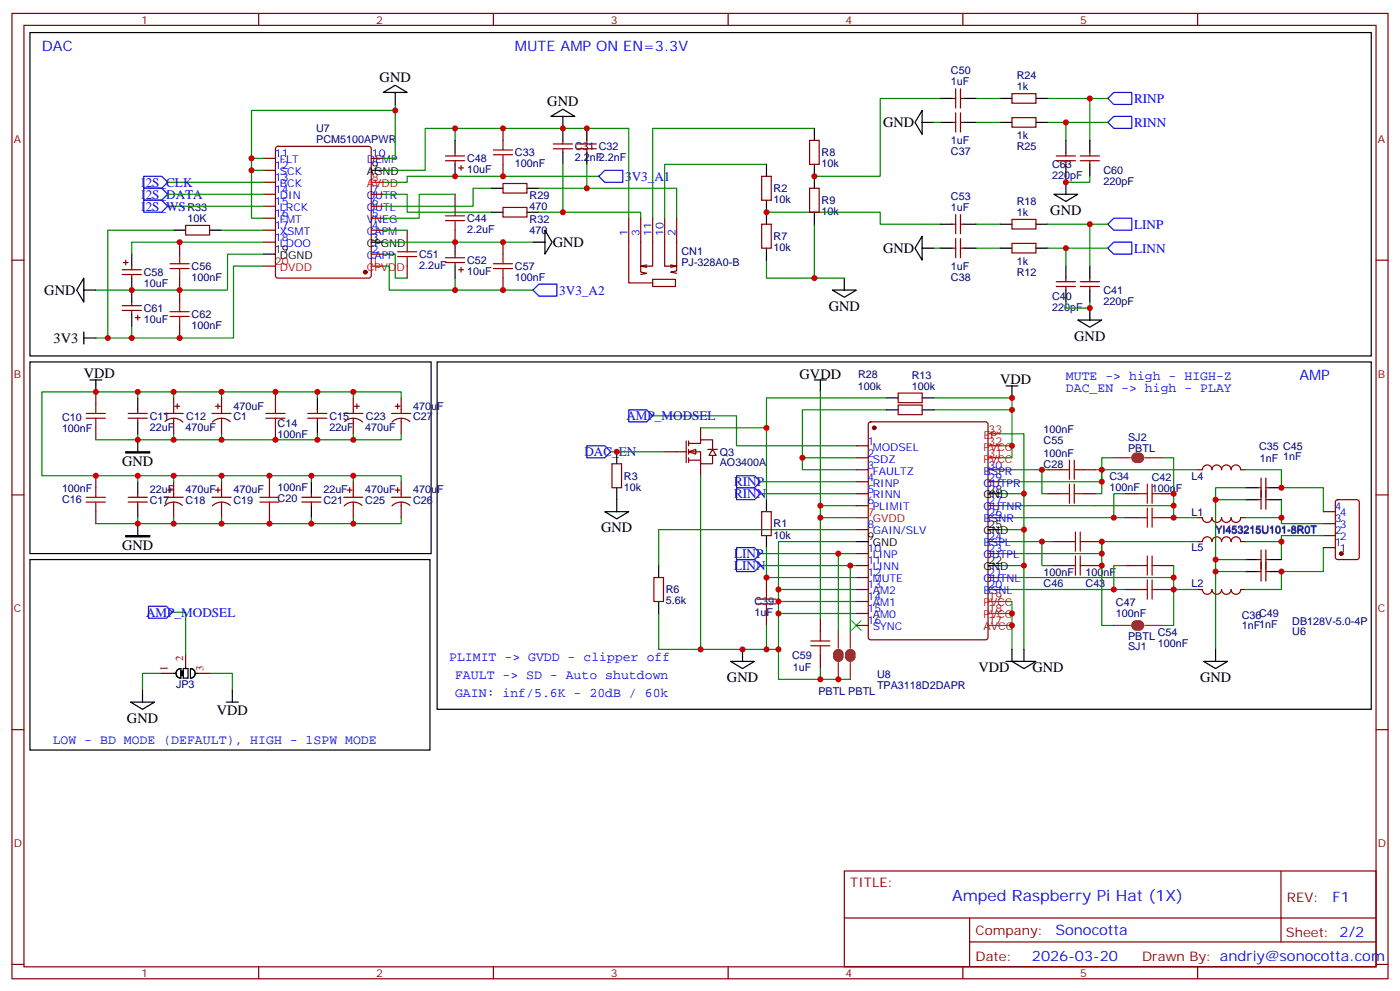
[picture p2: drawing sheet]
<svg xmlns="http://www.w3.org/2000/svg" width="412mm" height="292mm" viewBox="0 0 412 292" stroke-linecap="round" stroke-linejoin="round" font-family="sans-serif">
<g fill="none" stroke="#870000" stroke-width=".35">
<path d="M3.5 4h405.4v284.3h-405.4zM7.1 7.5h398.2v277.3h-398.2zM76.2 4v3.5M145.3 4v3.5M214.5 4v3.5M283.6 4v3.5M352.8 4v3.5M148.2 37.8v3.5M77.6 57.2h3.5M77.6 46.6h3.5M77.6 50.2h3.5M77.6 53.7h3.5"/>
<path d="M81.4 43.3l.4-.2h26.9l.5 .2 .2 .5v37.4l-.3 .5-.4 .2h-26.9l-.5-.2-.2-.5v-37.4zM109.4 57.2h3.5M109.4 46.6h3.5M131.2 47.3h5.7M131.2 45.9h5.7M134.1 44.9v1M134.1 47.3v1.1M134.1 57.2v3.5M135.1 49.5h1.4M135.8 48.8v1.4M148.2 54h7v2.9h-7zM148.2 48.4v3.5"/>
<path d="M163 43.8h5.6M163 42.4h5.6M165.8 41.3v1.1M165.8 43.8v1.1M170 43.8h5.7M170 42.4h5.7M172.9 41.3v1.1M172.9 43.8v1.1M3.5 76.6h3.6M36 79.4h5.6M36.3 77.3h1.4M37 76.6v1.4"/>
<path d="M38.8 78.4v1M52.9 71.3v3.6M54.7 66.4h7v2.8h-7zM77.6 67.8h3.5M77.6 64.3h3.5M77.6 60.7h3.5M77.6 71.3h3.5M109.4 74.9h3.5M109.4 67.8h3.5M109.4 64.3h3.5M109.4 60.7h3.5M119.9 67.8v3.5"/>
<path d="M119.9 78.4v3.5M131.2 77.3h5.7M131.2 75.9h5.7M134.1 67.8v3.5M134.1 74.9v1M134.1 77.3v1.1M135.1 79.4h1.4M135.8 78.7v1.5M148.2 61.1h7v2.8h-7zM148.2 71.3v3.6M185.2 64.3v19h7.1M188.7 64.3v15.9l1.8 .3-1.8 .4"/>
<path d="M190.5 78l-1.8 .4M192.3 64.3v14.1h-3.6l1.8 .3M195.8 64.3v14.1h3.5l-1.7-.4M199.3 64.3v15.5l-1.7 .4 1.7 .3M199.3 78.4l-1.7 .3M405.3 76.6h3.6M36 91.4h5.6M36 90h5.6M36 80.9h5.6M38.8 80.9v1M38.8 89v1M38.8 91.4v1.1"/>
<path d="M39.9 93.6h1.4M40.6 92.9v1.4M52.9 81.9v7.1M52.9 96v3.6M148.2 81.9v3.5M192.3 82.3h6.7v2.1h-6.7zM28.2 115.4v3.6M51.2 117.2v4.6M51.5 119.7h1.4M52.2 119v1.4M63.5 119.7h1.4M64.2 119v1.4"/>
<path d="M65.3 117.2v4.6M81.1 115.4v3.6M104.1 117.2v4.6M104.4 119.7h1.4M105.1 119v1.4M116.4 119.7h1.4M117.1 119v1.4M118.2 117.2v4.6M264.6 115.8h7v2.8h-7zM28.2 126v3.5M37.7 123.2h5.7M37.7 121.8h5.7"/>
<path d="M40.6 120.7v1.1M40.6 123.2v1M48.3 121.8h5.7M48.6 124.2a3.8 3.8 0 0 1 5.3 .1M51.2 123.2v4.6M62.4 121.8h5.7M65.3 123.2v4.6M67.8 124.2a3.8 3.8 0 0 0-5.2 .1M81.1 126v3.5M90.7 123.2h5.6M90.7 121.8h5.6M93.5 120.7v1.1"/>
<path d="M93.5 123.2v1M101.2 121.8h5.7M101.5 124.2a3.8 3.8 0 0 1 5.3 .1M104.1 123.2v4.6M115.4 121.8h5.6M118.2 123.2v4.6M120.7 124.2a3.8 3.8 0 0 0-5.2 .1M3.5 145.8h3.6M28.2 140.1v3.6M28.2 150.7v3.5M37.7 146.5h5.7M37.7 147.9h5.7"/>
<path d="M40.6 145.4v1.1M40.6 147.9v1M48.3 146.5h5.7M49.4 144.4h1.4M50.1 143.7v1.4M51.2 141.9v4.6M51.2 147.9v4.6M53.7 148.9a3.8 3.8 0 0 0-5.3 .1M62.4 146.5h5.7M63.5 144.4h1.4M64.2 143.7v1.4M65.3 141.9v4.6"/>
<path d="M65.3 147.9v4.6M67.8 148.9a3.8 3.8 0 0 0-5.2 .1M79.4 140.1v3.6M79.4 150.7v3.5M88.9 146.5h5.6M88.9 147.9h5.6M91.7 145.4v1.1M91.7 147.9v1M101.2 146.5h5.7M102.3 144.4h1.4M103 143.7v1.4M104.1 141.9v4.6"/>
<path d="M104.1 147.9v4.6M106.6 148.9a3.8 3.8 0 0 0-5.2 .1M115.4 146.5h5.6M116.4 144.4h1.4M117.1 143.7v1.4M118.2 141.9v4.6M118.2 147.9v4.6M120.7 148.9a3.8 3.8 0 0 0-5.2 .1M405.3 145.8h3.6M3.5 214.9h3.6M405.3 214.9h3.6M248.7 256.5h156.6v28.3h-156.6z"/>
<path d="M377.3 256.6v20.8M248.7 270.4h156.5M285.6 277.4h119.6M285.6 270.4v14.1M3.5 284.1h3.6M76.2 284.8v3.5M145.3 284.8v3.5M214.5 284.8v3.5M283.6 284.8v3.5M352.8 284.8v3.5M405.3 284.1h3.6"/>
</g>
<g fill="none" stroke="#000" stroke-width=".35">
<path d="M8.8 9.6h395.1v95.2h-395.1zM112.9 27.2l3.5-2.1 3.5 2.1zM116.4 27.2v3.6M162.3 34.3l3.5-2.1 3.5 2.1zM165.8 34.3v7M172.9 37.8v3.5M109.4 50.2h3.5M134.1 41.3v3.6M134.1 48.4v3.5M144.6 55.5h3.6M155.2 55.5h3.5M165.8 44.9v3.5"/>
<path d="M172.9 44.9v3.5M38.8 74.9v3.5M51.2 67.8h3.5M61.7 67.8h3.6M77.6 74.9h3.5M109.4 71.3h3.5M134.1 71.3v3.6M134.1 78.4v3.5M144.6 62.5h3.6M155.2 62.5h3.5M157 71.3h3.5M160.5 67.8l2.1 3.5-2.1 3.6z"/>
<path d="M24.7 81.9v7.1l-2.1-3.6zM24.7 99.6h3.5M24.7 97.8v3.5M24.7 85.4h3.5M38.8 81.9v7.1M38.8 92.5v3.5M8.8 106.6h118.2v56.5h-118.2zM26.5 111.9h3.5M28.2 111.9v3.5M40.6 117.2v3.5M93.5 117.2v3.5M261.1 117.2h3.5"/>
<path d="M271.6 117.2h3.6M40.6 124.2v3.6M40.6 129.5v3.6M93.5 124.2v3.6M40.6 141.9v3.5M40.6 148.9v3.6M40.6 154.2v3.6M91.7 141.9v3.5M91.7 148.9v3.6"/>
</g>
<g fill="none" stroke="#a10000" stroke-width=".35">
<path d="M145.3 45.6h5.7M145.3 44.2h5.7M148.2 41.3v2.9M148.2 45.6v2.8M50.1 79.1h5.6M50.1 77.7h5.6M52.9 74.9v2.8M52.9 79.1v2.8M117.1 74.2h5.7M117.1 75.6h5.7M119.9 71.3v2.9M119.9 75.6v2.8"/>
<path d="M131.2 63.6h5.7M131.2 65h5.7M134.1 60.7v2.9M134.1 65v2.8M145.3 79.1h5.7M145.3 77.7h5.7M148.2 74.9v2.8M148.2 79.1v2.8M50.1 93.2h5.6M50.1 91.8h5.6M52.9 89v2.8M52.9 93.2v2.8"/>
<path d="M28.2 119v2.8M81.1 119v2.8M25.4 123.2h5.6M25.4 121.8h5.6M28.2 123.2v2.8M78.3 123.2h5.7M78.3 121.8h5.7M81.1 123.2v2.8M25.4 146.5h5.6M25.4 147.9h5.6M28.2 143.7v2.8M28.2 147.9v2.8"/>
<path d="M76.6 146.5h5.6M76.6 147.9h5.6M79.4 143.7v2.8M79.4 147.9v2.8"/>
</g>
<g fill="none" stroke="#008700" stroke-width=".35">
<path d="M116.4 32.5h-42.3v14.1h3.5M116.4 30.8v15.8h-3.5M134.1 37.8v3.5M239.9 37.8h-47.6v26.5M49.4 53.7h28.2M49.4 57.2h28.2M74.1 46.6v17.7h3.5M74.1 50.2h3.5M112.9 50.2h12.3v-12.4h60v26.5M112.9 57.2h7v5.3h24.7M134.1 57.2h-10.6v7.1h-10.6M144.6 55.5h-5.3v5.2h-26.4"/>
<path d="M165.8 48.4v14.1h-7.1M172.9 48.4v7.1h-14.2M172.9 55.5h26.4v8.8M176.4 51.9h-56.5v1.8h-7M49.4 60.7h28.2M51.2 67.8h-19.5v31.8M65.3 67.8h12.3M77.6 78.4h-8.8v21.2h-40.6M77.6 74.9h-10.6v10.5h-38.8M77.6 71.3h-38.8v3.6M112.9 74.9h3.5v7h3.5M112.9 78.4h1.8v7h42.3"/>
<path d="M112.9 71.3h44.1M112.9 67.8h7M165.8 62.5h22.9v1.8M38.8 96v3.6M134.1 81.9v3.5M40.6 115.4v1.8M51.2 117.2v-1.8h-38.9v24.7h28.3v1.8M51.2 115.4h14.1v1.8M65.3 115.4h28.2v1.8M93.5 115.4h24.7v1.8M104.1 115.4v1.8M40.6 127.8v1.7"/>
<path d="M51.2 127.8v1.7h-23M65.3 127.8v1.7h-14.1M93.5 127.8v1.7h-28.2M104.1 127.8v1.7h-10.6M118.2 127.8v1.7h-14.1M179.9 133.1h1.8M192.3 122.5h24.7v8.8h35.2M206.4 126h19.4M294.6 127.8h7v17.6M40.6 140.1h10.6v1.8M40.6 152.5v1.7h-12.4M51.2 140.1h14.1v1.8"/>
<path d="M51.2 152.5v1.7h-10.6M65.3 152.5v1.7h-14.1M65.3 140.1h26.4v1.8M91.7 152.5v1.7h-26.4M91.7 140.1h12.4v1.8M104.1 140.1h14.1v1.8M104.1 152.5v1.7h-12.4M118.2 152.5v1.7h-14.1"/>
</g>
<circle cx="107.6" cy="80.2" r=".53" fill="#870000" stroke="#870000" stroke-width=".35"/>
<path d="M109.4 53.7h3.5M77.6 78.4h3.5M109.4 78.4h3.5" fill="none" stroke="#f00" stroke-width=".35"/>
<path d="M42.3 51.9h5.3l1.8 1.8-1.8 1.8h-5.3zM42.3 59h5.3l1.8 1.7-1.8 1.8h-5.3zM42.3 55.5h5.3l1.8 1.7-1.8 1.8h-5.3zM176.4 51.9l1.8-1.7h5.2v3.5h-5.2zM157 85.4l1.7-1.7h5.3v3.5h-5.3zM185.2 120.7h5.3l1.8 1.8-1.8 1.7h-5.3z" fill="none" stroke="#00f" stroke-width=".35"/>
<path d="M37 133.1h7.1v.3h-7.1zM37 157.8h7.1v.3h-7.1z" fill="#000" stroke="#000" stroke-width=".35"/>
<g fill="#fff" stroke="#870000" stroke-width=".35">
<path d="M202.8 133.1l2.2-.7v1.4z"/>
<path d="M209.9 132.4l1.1 1.7h-2.2z"/>
</g>
<g fill="none" stroke="#870000" stroke-width=".35">
<path d="M280.5 29h1M280.5 36.1h1M281.5 26.2v5.6M281.5 33.2v5.7M282.9 26.2v5.6M282.9 33.2v5.7M282.9 29h1.1M282.9 36.1h1.1M298.1 27.6h7.1v2.8h-7.1zM298.1 34.6h7.1v2.9h-7.1zM224.4 51.9h2.8v7.1h-2.8zM238.5 41.3h2.8v7.1h-2.8z"/>
<path d="M238.5 55.5h2.8v7h-2.8zM311.1 47.3h5.7M311.1 45.9h5.7M314 44.9v1M314 47.3v1.1M318.2 47.3h5.6M318.2 45.9h5.6M321 44.9v1M321 47.3v1.1M224.4 66h2.8v7.1h-2.8zM280.5 73.1h1M280.5 66h1"/>
<path d="M281.5 63.2v5.7M281.5 70.3v5.6M282.9 63.2v5.7M282.9 70.3v5.6M282.9 73.1h1.1M282.9 66h1.1M298.1 71.7h7.1v2.8h-7.1zM298.1 64.6h7.1v2.9h-7.1zM311.1 84.4h5.7M311.1 83h5.7M314 81.9v1.1M314 84.4v1"/>
<path d="M318.2 84.4h5.6M318.2 83h5.6M321 81.9v1.1M321 84.4v1M264.6 119.3h7v2.8h-7zM180.3 136.6h2.8v7.1h-2.8zM195.8 133.1h6.3M202.1 129.9v6.3M202.8 130.6h3.6v-1.1h3.5v2.9M202.8 133.1h3.6v3.5h3.5v-2.5M202.8 135.5h3.6M202.8 129.9v1.4"/>
<path d="M202.8 132.4v1.4M202.8 134.8v1.4M206.4 126v3.5M206.4 136.6v3.5M208.5 132.4h2.8M252.2 138.4h3.6M252.2 131.3h3.6M252.2 134.8h3.6M256 124.5l.5-.3h33.8l.7 .5v63l-.4 .7-34.1 .1-.7-.5v-63zM291 138.4h3.6M308.7 138.4h3.5M319.3 138.4h3.5"/>
<path d="M352.8 138.4h1.4a1.41 1.41 0 0 1 1.4-1.5 1.41 1.41 0 0 1 1.4 1.5 1.41 1.41 0 0 1 1.4-1.5 1.41 1.41 0 0 1 1.4 1.5 1.41 1.41 0 0 1 1.5-1.5 1.41 1.41 0 0 1 1.4 1.5 1.41 1.41 0 0 1 1.4-1.5 1.41 1.41 0 0 1 1.4 1.5h1.4M224.4 150.7h2.8v7.1h-2.8zM252.2 145.4h3.6M252.2 141.9h3.6M252.2 148.9h3.6M252.2 156h3.6M291 152.5h3.6M291 159.5h3.6M291 141.9h3.6M291 148.9h3.6M308.7 145.4h3.5M310.4 159.5h3.6"/>
<path d="M319.3 145.4h3.5M321 159.5h3.6M331.6 152.5h3.5M331.6 145.4h3.5M342.2 152.5h3.5M342.2 145.4h3.5M352.8 159.5h1.4a1.41 1.41 0 0 1 1.4-1.4 1.41 1.41 0 0 1 1.4 1.4 1.41 1.41 0 0 1 1.4-1.4 1.41 1.41 0 0 1 1.4 1.4 1.41 1.41 0 0 1 1.5-1.4 1.41 1.41 0 0 1 1.4 1.4 1.41 1.41 0 0 1 1.4-1.4 1.41 1.41 0 0 1 1.4 1.4h1.4M352.8 152.5h1.4M357 152.5a1.41 1.41 0 0 1-1.4 1.4 1.41 1.41 0 0 1-1.4-1.4M359.8 152.5a1.41 1.41 0 0 1-1.4 1.4 1.41 1.41 0 0 1-1.4-1.4M362.7 152.5a1.41 1.41 0 0 1-1.4 1.4 1.41 1.41 0 0 1-1.5-1.4M366.9 152.5h-1.4a1.41 1.41 0 0 1-1.4 1.4 1.41 1.41 0 0 1-1.4-1.4"/>
<path d="M370.4 143.7h1.1M370.4 147.2h1.1M371.5 140.8v9.2M372.9 140.8v9.2M372.9 143.7h1M372.9 147.2h1M389.8 157.8h3.5M389.8 154.2h3.5M389.8 150.7h3.5M393.6 147.4l.5-.2h5.6l.6 .4 .1 16.5-.5 .7h-5.8l-.7-.4-.1-16.5zM192.6 170.1h2.8v7.1h-2.8zM225.8 170.1v3.5"/>
<path d="M252.2 173.6h3.6M252.2 166.6h3.6M252.2 163.1h3.6M252.2 170.1h3.6M252.2 177.2h3.6M291 173.6h3.6M291 163.1h3.6M291 170.1h3.6M310.4 166.6h3.6M321 166.6h3.6M331.6 173.6h3.5M331.6 166.6h3.5"/>
<path d="M342.2 173.6h3.5M342.2 166.6h3.5M352.8 173.6h1.4a1.41 1.41 0 0 0 1.4 1.4 1.41 1.41 0 0 0 1.4-1.4 1.41 1.41 0 0 0 1.4 1.4 1.41 1.41 0 0 0 1.4-1.4 1.41 1.41 0 0 0 1.5 1.4 1.41 1.41 0 0 0 1.4-1.4 1.41 1.41 0 0 0 1.4 1.4 1.41 1.41 0 0 0 1.4-1.4h1.4M370.4 168.3h1.1M370.4 164.8h1.1M371.5 162v9.2M372.9 162v9.2M372.9 168.3h1M372.9 164.8h1M389.8 161.3h3.5M225.8 180.7v3.5M241.7 182.5v3.5"/>
<path d="M241.7 193v3.6M252.2 180.7h3.6M252.2 184.2h3.6"/>
</g>
<path d="M326.3 29l1.8-1.8h5.3v3.6h-5.3zM326.3 36.1l1.8-1.8h5.3v3.5h-5.3zM326.3 66l1.8-1.7h5.3v3.5h-5.3zM326.3 73.1l1.8-1.8h5.3v3.6h-5.3zM172.9 131.3h5.3l1.7 1.8-1.7 1.7h-5.3zM217 140.1h5.2l1.8 1.8-1.8 1.8h-5.2zM217 143.7h5.2l1.8 1.7-1.8 1.8h-5.2zM43.7 178.6h5.3l1.8 1.7-1.8 1.8h-5.3zM217 161.3h5.2l1.8 1.8-1.8 1.7h-5.2zM217 164.8h5.2l1.8 1.8-1.8 1.7h-5.2z" fill="none" stroke="#00f" stroke-width=".35"/>
<g fill="none" stroke="#008700" stroke-width=".35">
<path d="M275.2 36.1h1.7M276.9 29h-17.6v22.9h-19.4M287.5 36.1h7.1M287.5 29h7.1M308.7 29h12.3v12.3M308.7 36.1h5.3v5.2M314 36.1h12.3M321 29h5.3M225.8 48.4h-30v15.9M314 51.9v1.8h7v-1.8M225.8 76.6v5.3h22.9M225.8 62.5h33.5v3.5h17.6"/>
<path d="M239.9 66v15.9M275.2 73.1h1.7M287.5 66h7.1M287.5 73.1h7.1M308.7 73.1h5.3v5.3M308.7 66h12.3v12.4M314 73.1h12.3M321 66h5.3M314 89v1.7h7v-1.7M241.7 115.4v37.1h10.5M261.1 117.2h-35.3v30M275.2 117.2h22.9v17.6h-3.5"/>
<path d="M181.7 133.1h14.1M236.4 134.8h15.8M261.1 120.7h-24.7v17.7h15.8M275.2 120.7h22.9M294.6 138.4h12.3v7h1.8M294.6 131.3h3.5M306.9 138.4h1.8M322.8 138.4h1.8M328.1 134.8h-3.5v7.1h-30M342.2 134.8h3.5v17.7h7.1M352.8 138.4h-28.2v7h-1.8M366.9 138.4h10.6v5.3h12.3v7"/>
<path d="M206.4 140.1v51.2h22.9v8.8h21.2M224 145.4h28.2M224 141.9h28.2M241.7 148.9h10.5M241.7 152.5v30M252.2 159.5h-22.9v31.8M252.2 156h-58.2v10.6M294.6 156h7v10.6M294.6 145.4h7v10.6M294.6 159.5h12.3v7.1h3.5M294.6 148.9h51.1M306.9 159.5h3.5"/>
<path d="M324.6 159.5v3.6h-30M328.1 152.5h3.5M331.6 145.4h-3.5v7.1h-33.5M352.8 159.5h-28.2v24.7h3.5M358.1 147.2v17.6M366.9 159.5h10.6v5.3M366.9 143.7h-8.8v3.5h8.8M377.5 147.2v5.3h-10.6M377.5 152.5v1.7h12.3M389.8 157.8h-12.3v1.7M224 166.6h28.2M224 163.1h28.2"/>
<path d="M225.8 161.3v8.8h26.4M229.3 173.6h22.9M229.3 177.2h22.9M246.9 163.1v22.9M250.5 166.6v19.4M294.6 166.6h7v24.7M294.6 177.2h3.5v14.1M294.6 170.1h51.1M328.1 173.6h3.5M331.6 166.6h-3.5v7h-33.5M345.7 170.1v3.5h7.1M345.7 173.6v10.6h-3.5"/>
<path d="M345.7 166.6v3.5M358.1 168.3v23M366.9 164.8h-8.8v3.5h8.8M389.8 161.3v7h-12.3v5.3h-10.6M47.6 198.3h-5.6v5M50.8 180.3h3.9v12.7M61.7 198.3h6.7v5M194 180.7v10.6h12.4M225.8 184.2v7.1M229.3 180.7h22.9M241.7 196.6v3.5M294.6 180.7h3.5"/>
<path d="M294.6 184.2h3.5"/>
</g>
<g fill="none" stroke="#000" stroke-width=".35">
<path d="M239.9 37.8v3.5M271.6 32.5v7.1l-2.1-3.5zM271.6 36.1h3.6M276.9 36.1h3.6M276.9 29h3.6M284 36.1h3.5M284 29h3.5M294.6 36.1h3.5M294.6 29h3.5M305.2 36.1h3.5M305.2 29h3.5M225.8 48.4v3.5"/>
<path d="M225.8 59v7M239.9 48.4v7.1M310.4 57.2h7.1l-3.5 2.1zM314 41.3v3.6M314 48.4v3.5M314 53.7v3.5M321 41.3v3.6M321 48.4v3.5M225.8 73.1v3.5M239.9 62.5v3.5M271.6 69.6v7l-2.1-3.5zM271.6 73.1h3.6"/>
<path d="M276.9 73.1h3.6M276.9 66h3.6M284 73.1h3.5M284 66h3.5M294.6 73.1h3.5M294.6 66h3.5M305.2 73.1h3.5M305.2 66h3.5M314 78.4v3.5M321 78.4v3.5M245.2 85.4h7l-3.5 2.2zM248.7 81.9v3.5"/>
<path d="M314 85.4v3.6M317.5 94.3h7.1l-3.6 2.1zM321 85.4v3.6M321 90.7v3.6M128.8 106.6h275.1v102.3h-275.1zM239.9 111.9h3.5M241.7 111.9v3.5M296.3 113.7h3.6M298.1 113.7v3.5M181.7 133.1v3.5M261.1 120.7h3.5M271.6 120.7h3.6"/>
<path d="M178.2 150.7h7l-3.5 2.1zM181.7 143.7v7M225.8 147.2v3.5M225.8 157.8v3.5M252.2 159.5h3.6M291 156h3.6M291 145.4h3.6M366.9 143.7h3.5M366.9 147.2h3.5M373.9 143.7h3.6M373.9 147.2h3.6M8.8 164.8h117.8v56.1h-117.8z"/>
<path d="M194 166.6v3.5M194 177.2v3.5M291 166.6h3.6M366.9 168.3h3.5M366.9 164.8h3.5M373.9 168.3h3.6M373.9 164.8h3.6M51.2 198.3h.7M52.4 197.2l.9-.3v2.8a1.41 1.41 0 0 1-1.4-.9 1.41 1.41 0 0 1 .5-1.6zM54 196.9h1.4v2.8h-1.4zM54.7 196.6v.3M56.1 196.9a1.41 1.41 0 0 1 1.4 1.4 1.41 1.41 0 0 1-1.4 1.4z"/>
<path d="M57.5 198.3h.7M215.2 194.8h7l-3.5 2.1zM218.7 191.3v3.5M296.3 194.8h3.6M298.1 194.8h7.1l-3.6 2.1zM298.1 191.3v3.5M301.6 191.3v3.5M354.5 194.8h7.1l-3.5 2.1zM358.1 191.3v3.5M38.5 206.8h7l-3.5 2.1zM42 203.3v3.5M66.7 206.8h3.5"/>
<path d="M68.4 203.3v3.5"/>
</g>
<g fill="none" stroke="#a10000" stroke-width=".35">
<path d="M312.2 138.4h2.8M315 135.5v5.7M316.4 135.5v5.7M316.4 138.4h2.9M312.2 145.4h2.8M314 159.5h2.8M315 142.6v5.6M316.4 145.4h2.9M316.4 142.6v5.6M316.8 156.7v5.6M318.2 156.7v5.6M318.2 159.5h2.8"/>
<path d="M335.1 145.4h2.9M335.1 152.5h2.9M338 142.6v5.6M338 149.6v5.7M339.4 145.4h2.8M339.4 142.6v5.6M339.4 149.6v5.7M339.4 152.5h2.8M223 176.5h5.6M223 177.9h5.6M225.8 173.6v2.9M225.8 177.9v2.8"/>
<path d="M314 166.6h2.8M316.8 163.8v5.6M318.2 166.6h2.8M318.2 163.8v5.6M335.1 166.6h2.9M335.1 173.6h2.9M338 163.8v5.6M338 170.8v5.7M339.4 163.8v5.6M339.4 170.8v5.7M339.4 166.6h2.8M339.4 173.6h2.8"/>
<path d="M238.8 188.8h5.7M238.8 190.2h5.7M241.7 186v2.8M241.7 190.2v2.8"/>
</g>
<path d="M250.8 182.8l2.8 2.8M253.6 182.8l-2.8 2.8" fill="none" stroke="#3c3" stroke-width=".35"/>
<path d="M334.8 134.1a.71 .71 0 0 0-.7 .7 .71 .71 0 0 0 .7 .7M335.5 134.1a.71 .71 0 0 1 .7 .7 .71 .71 0 0 1-.7 .7M246.2 193.4a.71 .71 0 0 0 .7 .7 .71 .71 0 0 0 .7-.7M246.2 192.7a.71 .71 0 0 1 .7-.7 .71 .71 0 0 1 .7 .7M249.8 193.4a.71 .71 0 0 0 .7 .7 .71 .71 0 0 0 .7-.7M249.8 192.7a.71 .71 0 0 1 .7-.7 .71 .71 0 0 1 .7 .7M334.8 183.5a.71 .71 0 0 0-.7 .7 .71 .71 0 0 0 .7 .7M335.5 183.5a.71 .71 0 0 1 .7 .7 .71 .71 0 0 1-.7 .7" fill="none" stroke="#8c2424" stroke-width="1.8"/>
<path d="M328.1 134.8h4.9M337.3 134.8h4.9M246.9 186v4.9M246.9 195.2v4.9M250.5 186v4.9M250.5 195.2v4.9M328.1 184.2h4.9M337.3 184.2h4.9" fill="none" stroke="#8c2424" stroke-width=".35"/>
<g fill="#870000" stroke="#870000" stroke-width=".35">
<circle cx="395.1" cy="163.1" r=".53"/>
<circle cx="257.5" cy="126" r=".53"/>
</g>
<path d="M47.6 198.3h3.6M54.7 193v3.6M58.2 198.3h3.5" fill="none" stroke="#850000" stroke-width=".35"/>
<path d="M53.3 197.6h.7v1.4h-.7z" fill="#000" stroke="#000" stroke-width=".35"/>
<path d="M291 134.8h3.6M291 131.3h3.6M291 127.8h3.6M252.2 152.5h3.6M291 177.2h3.6M291 184.2h3.6M291 180.7h3.6" fill="none" stroke="#f00" stroke-width=".35"/>
<g fill="#c00">
<circle cx="31.8" cy="99.6" r=".88"/>
<circle cx="148.2" cy="37.8" r=".88"/>
<circle cx="148.2" cy="51.9" r=".88"/>
<circle cx="148.2" cy="71.3" r=".88"/>
<circle cx="148.2" cy="85.4" r=".88"/>
<circle cx="134.1" cy="37.8" r=".88"/>
<circle cx="134.1" cy="85.4" r=".88"/>
<circle cx="38.8" cy="99.6" r=".88"/>
<circle cx="52.9" cy="99.6" r=".88"/>
<circle cx="52.9" cy="71.3" r=".88"/>
<circle cx="52.9" cy="85.4" r=".88"/>
<circle cx="74.1" cy="46.6" r=".88"/>
<circle cx="74.1" cy="50.2" r=".88"/>
<circle cx="116.4" cy="32.5" r=".88"/>
<circle cx="134.1" cy="71.3" r=".88"/>
<circle cx="38.8" cy="85.4" r=".88"/>
<circle cx="165.8" cy="37.8" r=".88"/>
<circle cx="134.1" cy="51.9" r=".88"/>
<circle cx="40.6" cy="129.5" r=".88"/>
<circle cx="40.6" cy="115.4" r=".88"/>
<circle cx="28.2" cy="115.4" r=".88"/>
<circle cx="51.2" cy="115.4" r=".88"/>
<circle cx="51.2" cy="129.5" r=".88"/>
<circle cx="28.2" cy="140.1" r=".88"/>
<circle cx="40.6" cy="140.1" r=".88"/>
<circle cx="51.2" cy="140.1" r=".88"/>
<circle cx="40.6" cy="154.2" r=".88"/>
<circle cx="51.2" cy="154.2" r=".88"/>
<circle cx="65.3" cy="140.1" r=".88"/>
<circle cx="79.4" cy="140.1" r=".88"/>
<circle cx="65.3" cy="154.2" r=".88"/>
<circle cx="79.4" cy="154.2" r=".88"/>
<circle cx="81.1" cy="129.5" r=".88"/>
<circle cx="81.1" cy="115.4" r=".88"/>
<circle cx="65.3" cy="115.4" r=".88"/>
<circle cx="65.3" cy="129.5" r=".88"/>
<circle cx="91.7" cy="140.1" r=".88"/>
<circle cx="104.1" cy="140.1" r=".88"/>
<circle cx="91.7" cy="154.2" r=".88"/>
<circle cx="104.1" cy="154.2" r=".88"/>
<circle cx="93.5" cy="129.5" r=".88"/>
<circle cx="104.1" cy="129.5" r=".88"/>
<circle cx="93.5" cy="115.4" r=".88"/>
<circle cx="104.1" cy="115.4" r=".88"/>
<circle cx="165.8" cy="62.5" r=".88"/>
<circle cx="172.9" cy="55.5" r=".88"/>
<circle cx="172.9" cy="37.8" r=".88"/>
<circle cx="358.1" cy="147.2" r=".88"/>
<circle cx="301.6" cy="145.4" r=".88"/>
<circle cx="225.8" cy="126" r=".88"/>
<circle cx="298.1" cy="117.2" r=".88"/>
<circle cx="236.4" cy="134.8" r=".88"/>
<circle cx="298.1" cy="120.7" r=".88"/>
<circle cx="298.1" cy="131.3" r=".88"/>
<circle cx="241.7" cy="200.1" r=".88"/>
<circle cx="229.3" cy="173.6" r=".88"/>
<circle cx="229.3" cy="177.2" r=".88"/>
<circle cx="229.3" cy="180.7" r=".88"/>
<circle cx="229.3" cy="191.3" r=".88"/>
<circle cx="246.9" cy="200.1" r=".88"/>
<circle cx="246.9" cy="163.1" r=".88"/>
<circle cx="250.5" cy="166.6" r=".88"/>
<circle cx="324.6" cy="159.5" r=".88"/>
<circle cx="328.1" cy="152.5" r=".88"/>
<circle cx="345.7" cy="152.5" r=".88"/>
<circle cx="345.7" cy="148.9" r=".88"/>
<circle cx="345.7" cy="145.4" r=".88"/>
<circle cx="306.9" cy="138.4" r=".88"/>
<circle cx="324.6" cy="138.4" r=".88"/>
<circle cx="328.1" cy="173.6" r=".88"/>
<circle cx="306.9" cy="159.5" r=".88"/>
<circle cx="301.6" cy="156" r=".88"/>
<circle cx="301.6" cy="166.6" r=".88"/>
<circle cx="298.1" cy="184.2" r=".88"/>
<circle cx="298.1" cy="180.7" r=".88"/>
<circle cx="324.6" cy="163.1" r=".88"/>
<circle cx="345.7" cy="170.1" r=".88"/>
<circle cx="345.7" cy="173.6" r=".88"/>
<circle cx="358.1" cy="164.8" r=".88"/>
<circle cx="358.1" cy="168.3" r=".88"/>
<circle cx="218.7" cy="191.3" r=".88"/>
<circle cx="324.6" cy="141.9" r=".88"/>
<circle cx="324.6" cy="166.6" r=".88"/>
<circle cx="377.5" cy="152.5" r=".88"/>
<circle cx="377.5" cy="159.5" r=".88"/>
<circle cx="377.5" cy="168.3" r=".88"/>
<circle cx="377.5" cy="143.7" r=".88"/>
<circle cx="225.8" cy="191.3" r=".88"/>
<circle cx="225.8" cy="170.1" r=".88"/>
<circle cx="239.9" cy="81.9" r=".88"/>
<circle cx="314" cy="53.7" r=".88"/>
<circle cx="321" cy="29" r=".88"/>
<circle cx="314" cy="36.1" r=".88"/>
<circle cx="321" cy="66" r=".88"/>
<circle cx="314" cy="73.1" r=".88"/>
<circle cx="206.4" cy="191.3" r=".88"/>
<circle cx="181.7" cy="133.1" r=".88"/>
<circle cx="241.7" cy="148.9" r=".88"/>
<circle cx="241.7" cy="152.5" r=".88"/>
<circle cx="321" cy="90.7" r=".88"/>
<circle cx="225.8" cy="62.5" r=".88"/>
<circle cx="239.9" cy="51.9" r=".88"/>
</g>
<text font-size="4.6" fill="#00f" x="280.5" y="265.4">Amped Raspberry Pi Hat (1X)</text>
<g font-size="4.2" fill="#00f">
<text x="12.3" y="14.9">DAC</text>
<text x="151.7" y="14.9">MUTE AMP ON EN=3.3V</text>
<text x="382.8" y="111.9">AMP</text>
<text x="392.5" y="265.8">F1</text>
<text x="310.9" y="275.4">Sonocotta</text>
<text x="304" y="283.2">2026-03-20</text>
</g>
<g font-size="4.2">
<text x="111.8" y="24">GND</text>
<text x="161.2" y="31.1">GND</text>
<text x="260.2" y="37.5">GND</text>
<text x="309.4" y="63.3">GND</text>
<text x="162.8" y="72.7">GND</text>
<text x="260.2" y="74.5">GND</text>
<text x="13.1" y="86.9">GND</text>
<text x="244.1" y="91.5">GND</text>
<text x="15.8" y="101">3V3</text>
<text x="316.4" y="100.3">GND</text>
<text x="24.7" y="111.2">VDD</text>
<text x="235.5" y="111.5">GVDD</text>
<text x="294.6" y="113">VDD</text>
<text x="36" y="137.3">GND</text>
<text x="36" y="162">GND</text>
<text x="177.1" y="156.8">GND</text>
<text x="288.2" y="198">VDD</text>
<text x="304.1" y="198">GND</text>
<text x="214.1" y="200.9">GND</text>
<text x="353.5" y="200.9">GND</text>
<text x="37.4" y="212.9">GND</text>
<text x="63.9" y="210.7">VDD</text>
</g>
<g font-size="3.9" fill="#00f">
<text x="334.1" y="30.3">RINP</text>
<text x="334.1" y="37.4">RINN</text>
<text x="184.1" y="53.2">3V3_A1</text>
<text x="41.6" y="55.1">I2S_CLK</text>
<text x="41.6" y="58.5">I2S_DATA</text>
<text x="41.6" y="62.2">I2S_WS</text>
<text x="334.1" y="67.4">LINP</text>
<text x="334.1" y="74.4">LINN</text>
<text x="164.7" y="86.8">3V3_A2</text>
<text x="314" y="111.9">MUTE -&gt; high - HIGH-Z</text>
<text x="314" y="115.4">DAC_EN -&gt; high - PLAY</text>
<text x="184.5" y="123.7">AMP_MODSEL</text>
<text x="172.2" y="134.3">DAC_EN</text>
<text x="216.3" y="143.2">RINP</text>
<text x="216.3" y="146.7">RINN</text>
<text x="216.3" y="164.4">LINP</text>
<text x="216.3" y="167.9">LINN</text>
<text x="43" y="181.6">AMP_MODSEL</text>
<text x="132.3" y="194.8">PLIMIT -&gt; GVDD - clipper off</text>
<text x="134.1" y="200.1">FAULT -&gt; SD - Auto shutdown</text>
<text x="134.1" y="205.4">GAIN: inf/5.6K - 20dB / 60k</text>
<text x="15.5" y="219.1">LOW - BD MODE (DEFAULT), HIGH - 1SPW MODE</text>
</g>
<g font-size="3.9" fill="#800">
<text x="250.5" y="261.1">TITLE:</text>
<text x="379.1" y="265.8">REV:</text>
<text x="287.4" y="275.3">Company:</text>
<text x="378.7" y="275.9">Sheet: 2/2</text>
<text x="287.4" y="283">Date:</text>
<text x="336.4" y="283.1">Drawn By: andriy@sonocotta.com</text>
</g>
<g font-size="3.2" fill="#800">
<text x="41.6" y="6.9">1</text>
<text x="110.8" y="6.9">2</text>
<text x="179.9" y="6.9">3</text>
<text x="249.1" y="6.9">4</text>
<text x="318.2" y="6.9">5</text>
<text x="4.1" y="42.1">A</text>
<text x="405.9" y="42.1">A</text>
<text x="4.1" y="111.2">B</text>
<text x="405.9" y="111.2">B</text>
<text x="4.1" y="180.3">C</text>
<text x="405.9" y="180.3">C</text>
<text x="4.1" y="249.5">D</text>
<text x="405.9" y="249.5">D</text>
<text x="41.6" y="287.8">1</text>
<text x="110.8" y="287.8">2</text>
<text x="179.9" y="287.8">3</text>
<text x="249.1" y="287.8">4</text>
<text x="318.2" y="287.8">5</text>
</g>
<g font-size="3.2" fill="#000080">
<text x="280.1" y="21.9">C50</text>
<text x="299.5" y="23.4">R24</text>
<text x="280.1" y="25.1">1uF</text>
<text x="299.5" y="26.5">1k</text>
<text x="93.1" y="38.8">U7</text>
<text x="299.5" y="41">1k</text>
<text x="93.1" y="42.1">PCM5100APWR</text>
<text x="137.6" y="47.8">C48</text>
<text x="151.7" y="46">C33</text>
<text x="169.3" y="47.5">2.2nF2.2nF</text>
<text x="169.3" y="44.3">C31 C32</text>
<text x="242" y="46">R8</text>
<text x="280.1" y="42.4">1uF</text>
<text x="280.1" y="45.6">C37</text>
<text x="299.5" y="44.2">R25</text>
<text x="137.6" y="51.1">10uF</text>
<text x="151.7" y="49.2">100nF</text>
<text x="242" y="49.3">10k</text>
<text x="309.9" y="52.7">220pF</text>
<text x="309.9" y="49.5">C63</text>
<text x="325.1" y="51.3">C60</text>
<text x="156" y="58.6">R29</text>
<text x="227.9" y="59.9">10k</text>
<text x="227.9" y="56.6">R2</text>
<text x="280.1" y="59">C53</text>
<text x="325.1" y="54.5">220pF</text>
<text x="55.2" y="65.3">10K</text>
<text x="55.2" y="62.1">R33</text>
<text x="137.6" y="65.4">C44</text>
<text x="156" y="65.7">R32</text>
<text x="156" y="61.9">470</text>
<text x="242" y="63.4">10k</text>
<text x="242" y="60.1">R9</text>
<text x="280.1" y="62.2">1uF</text>
<text x="299.5" y="63.6">1k</text>
<text x="299.5" y="60.4">R18</text>
<text x="137.6" y="68.6">2.2uF</text>
<text x="156" y="69">470</text>
<text x="227.9" y="70.7">R7</text>
<text x="123.5" y="76">C51</text>
<text x="137.6" y="77.8">C52</text>
<text x="200.7" y="75.2">CN1</text>
<text x="227.9" y="74">10k</text>
<text x="42.3" y="81.3">C58</text>
<text x="56.4" y="82.8">100nF</text>
<text x="56.4" y="79.6">C56</text>
<text x="123.5" y="79.2">2.2uF</text>
<text x="137.6" y="81.1">10uF</text>
<text x="151.7" y="82.8">100nF</text>
<text x="151.7" y="79.6">C57</text>
<text x="200.7" y="78.3">PJ-328A0-B</text>
<text x="280.1" y="79.4">1uF</text>
<text x="280.1" y="82.6">C38</text>
<text x="299.5" y="78">1k</text>
<text x="299.5" y="81.2">R12</text>
<text x="42.3" y="84.6">10uF</text>
<text x="309.9" y="88.3">C40</text>
<text x="325.1" y="89.7">220pF</text>
<text x="325.1" y="86.6">C41</text>
<text x="42.3" y="95.2">10uF</text>
<text x="42.3" y="91.9">C61</text>
<text x="56.4" y="93.7">C62</text>
<text x="309.9" y="91.5">220pF</text>
<text x="56.4" y="96.9">100nF</text>
<text x="252.7" y="111.3">R28</text>
<text x="268.6" y="111.7">R13</text>
<text x="252.7" y="114.8">100k</text>
<text x="268.6" y="114.8">100k</text>
<text x="18.3" y="124">C10</text>
<text x="44.1" y="123.6">C11</text>
<text x="54.9" y="123.6">C12</text>
<text x="68.8" y="120.6">470uF</text>
<text x="68.8" y="123.8">C1</text>
<text x="81.8" y="125.8">C14</text>
<text x="97" y="123.6">C15</text>
<text x="107.8" y="123.6">C23</text>
<text x="121.7" y="120.6">470uF</text>
<text x="121.7" y="123.8">C27</text>
<text x="18.3" y="127.2">100nF</text>
<text x="44.1" y="126.8">22uF</text>
<text x="54.7" y="126.8">470uF</text>
<text x="81.8" y="129">100nF</text>
<text x="97" y="126.8">22uF</text>
<text x="107.6" y="126.8">470uF</text>
<text x="307.4" y="127.4">100nF</text>
<text x="307.4" y="130.7">C55</text>
<text x="332.3" y="130">SJ2</text>
<text x="212" y="137.4">AO3400A</text>
<text x="212" y="134.2">Q3</text>
<text x="307.4" y="134.5">100nF</text>
<text x="307.4" y="137.7">C28</text>
<text x="332.3" y="133.1">PBTL</text>
<text x="370.9" y="132.4">C35 C45</text>
<text x="371.1" y="136">1nF 1nF</text>
<text x="183.8" y="141.2">R3</text>
<text x="326.8" y="141.3">C34</text>
<text x="339.3" y="141.5">C42</text>
<text x="350.9" y="141.3">L4</text>
<text x="18.3" y="144.9">100nF</text>
<text x="18.3" y="148.1">C16</text>
<text x="44.1" y="145.3">22uF</text>
<text x="44.1" y="148.5">C17</text>
<text x="54.7" y="145.3">470uF</text>
<text x="54.7" y="148.5">C18</text>
<text x="68.8" y="145.3">470uF</text>
<text x="68.8" y="148.5">C19</text>
<text x="81.8" y="144.8">100nF</text>
<text x="81.8" y="148">C20</text>
<text x="95.2" y="145.3">22uF</text>
<text x="95.2" y="148.5">C21</text>
<text x="107.6" y="145.3">470uF</text>
<text x="107.6" y="148.5">C25</text>
<text x="121.7" y="145.3">470uF</text>
<text x="121.7" y="148.5">C26</text>
<text x="183.8" y="144.6">10k</text>
<text x="326.8" y="144.5">100nF</text>
<text x="339.3" y="144.8">100nF</text>
<text x="227.9" y="155.4">R1</text>
<text x="350.9" y="151.9">L1</text>
<text x="227.9" y="158.7">10k</text>
<text x="358" y="157.4">YI453215U101-8R0T</text>
<text x="350.9" y="162.4">L5</text>
<text x="307.4" y="169.8">100nF</text>
<text x="307.4" y="173">C46</text>
<text x="319.8" y="169.8">100nF</text>
<text x="319.8" y="173">C43</text>
<text x="350.9" y="173">L2</text>
<text x="196.1" y="178">5.6k</text>
<text x="196.1" y="174.8">R6</text>
<text x="222.2" y="178.3">C39</text>
<text x="328.7" y="178.6">C47</text>
<text x="222.2" y="181.5">1uF</text>
<text x="328.7" y="181.8">100nF</text>
<text x="365.8" y="185.4">1nF1nF</text>
<text x="365.8" y="182.3">C36C49</text>
<text x="380.7" y="184">DB128V-5.0-4P</text>
<text x="332.3" y="188.5">PBTL</text>
<text x="332.3" y="191.6">SJ1</text>
<text x="341.1" y="190.6">100nF</text>
<text x="341.1" y="187.4">C54</text>
<text x="380.7" y="187.1">U6</text>
<text x="233.3" y="194.2">C59</text>
<text x="233.5" y="197.7">1uF</text>
<text x="51.8" y="202.7">JP3</text>
<text x="258.3" y="203">TPA3118D2DAPR</text>
<text x="258.3" y="199.8">U8</text>
<text x="241.1" y="204.8">PBTL PBTL</text>
</g>
<g font-size="3.2" fill="#00f">
<text x="81" y="46.3">11</text>
<text x="109.5" y="46.3">10</text>
<text x="81" y="49.8">12</text>
<text x="81" y="53.3">13</text>
<text x="82.4" y="48">FLT</text>
<text x="82.4" y="51.6">SCK</text>
<text x="108.1" y="48">DEMP</text>
<text x="81" y="56.9">14</text>
<text x="82.4" y="55.1">BCK</text>
<text x="82.4" y="58.6">DIN</text>
<text x="108.1" y="58.6">OUTR</text>
<text x="109.5" y="56.9">7</text>
<text x="81" y="60.4">15</text>
<text x="81" y="63.9">16</text>
<text x="82.4" y="62.2">LRCK</text>
<text x="82.4" y="65.7">FMT</text>
<text x="108.1" y="65.7">VNEG</text>
<text x="108.1" y="62.2">OUTL</text>
<text x="109.5" y="63.9">5</text>
<text x="109.5" y="60.4">6</text>
<text x="81" y="67.5">17</text>
<text x="81" y="71">18</text>
<text x="82.4" y="69.2">XSMT</text>
<text x="108.1" y="69.2">CAPM</text>
<text x="109.5" y="67.5">4</text>
<text x="184.9" y="69.6" transform="rotate(-90 184.9 69.6)">1</text>
<text x="188.4" y="69.6" transform="rotate(-90 188.4 69.6)">3</text>
<text x="191.9" y="69.6" transform="rotate(-90 191.9 69.6)">11</text>
<text x="195.4" y="69.6" transform="rotate(-90 195.4 69.6)">10</text>
<text x="199" y="69.6" transform="rotate(-90 199 69.6)">2</text>
<text x="82.4" y="72.7">LDOO</text>
<text x="108.1" y="76.3">CAPP</text>
<text x="109.5" y="74.5">2</text>
<text x="255.6" y="131">1</text>
<text x="255.6" y="134.5">2</text>
<text x="257.1" y="132.7">MODSEL</text>
<text x="257.1" y="136.2">SDZ</text>
<text x="255.6" y="138">3</text>
<text x="255.6" y="141.5">4</text>
<text x="257.1" y="139.8">FAULTZ</text>
<text x="257.1" y="143.3">RINP</text>
<text x="289.7" y="143.3">OUTPR</text>
<text x="289.7" y="139.8">BSPR</text>
<text x="291.2" y="141.5">29</text>
<text x="291.2" y="138">30</text>
<text x="255.6" y="145.1">5</text>
<text x="255.6" y="148.6">6</text>
<text x="257.1" y="146.8">RINN</text>
<text x="291.2" y="148.6">27</text>
<text x="255.6" y="155.6">8</text>
<text x="257.1" y="150.4">PLIMIT</text>
<text x="289.7" y="153.9">BSNR</text>
<text x="289.7" y="150.4">OUTNR</text>
<text x="291.2" y="152.1">26</text>
<text x="393.2" y="153.9">3</text>
<text x="393.2" y="150.4">4</text>
<text x="394.7" y="155.6">3</text>
<text x="394.7" y="152.1">4</text>
<text x="257.1" y="157.4">GAIN/SLV</text>
<text x="289.7" y="160.9">BSPL</text>
<text x="291.2" y="159.2">24</text>
<text x="393.2" y="160.9">1</text>
<text x="393.2" y="157.4">2</text>
<text x="394.7" y="159.2">2</text>
<text x="255.6" y="162.7">10</text>
<text x="255.6" y="166.2">11</text>
<text x="257.1" y="164.5">LINP</text>
<text x="257.1" y="168">LINN</text>
<text x="289.7" y="164.5">OUTPL</text>
<text x="291.2" y="162.7">23</text>
<text x="394.7" y="162.7">1</text>
<text x="255.6" y="169.8">12</text>
<text x="255.6" y="173.3">13</text>
<text x="257.1" y="171.5">MUTE</text>
<text x="289.7" y="171.5">OUTNL</text>
<text x="291.2" y="173.3">20</text>
<text x="291.2" y="169.8">21</text>
<text x="255.6" y="176.8">14</text>
<text x="257.1" y="175">AM2</text>
<text x="257.1" y="178.6">AM1</text>
<text x="289.7" y="175">BSNL</text>
<text x="255.6" y="180.3">15</text>
<text x="255.6" y="183.9">16</text>
<text x="257.1" y="182.1">AM0</text>
<text x="257.1" y="185.6">SYNC</text>
</g>
<g font-size="3.2">
<text x="108.1" y="51.6">AGND</text>
<text x="109.5" y="49.8">9</text>
<text x="109.5" y="71">3</text>
<text x="81" y="74.5">19</text>
<text x="82.4" y="76.3">DGND</text>
<text x="108.1" y="72.7">CPGND</text>
<text x="289.7" y="146.8">GND</text>
<text x="291.2" y="145.1">28</text>
<text x="291.2" y="155.6">25</text>
<text x="255.6" y="159.2">9</text>
<text x="257.1" y="160.9">GND</text>
<text x="289.7" y="157.4">GND</text>
<text x="289.7" y="168">GND</text>
<text x="291.2" y="166.2">22</text>
</g>
<g font-size="3.2" fill="#f00">
<text x="109.5" y="53.3">8</text>
<text x="108.1" y="55.1">AVDD</text>
<text x="81" y="78">20</text>
<text x="82.4" y="79.8">DVDD</text>
<text x="108.1" y="79.8">CPVDD</text>
<text x="109.5" y="78">1</text>
<text x="289.7" y="129.2">EP</text>
<text x="291.2" y="131">32</text>
<text x="291.2" y="127.4">33</text>
<text x="289.7" y="136.2">PVCC</text>
<text x="289.7" y="132.7">PVCC</text>
<text x="291.2" y="134.5">31</text>
<text x="255.6" y="152.1">7</text>
<text x="257.1" y="153.9">GVDD</text>
<text x="289.7" y="178.6">PVCC</text>
<text x="291.2" y="176.8">19</text>
<text x="289.7" y="185.6">AVCC</text>
<text x="289.7" y="182.1">PVCC</text>
<text x="291.2" y="183.9">17</text>
<text x="291.2" y="180.3">18</text>
</g>
<g font-size="3.2" fill="#840000">
<text x="49.4" y="197.6" transform="rotate(-90 49.4 197.6)">1</text>
<text x="54" y="194.8" transform="rotate(-90 54 194.8)">2</text>
<text x="60" y="197.6" transform="rotate(-90 60 197.6)">3</text>
</g>
</svg>
